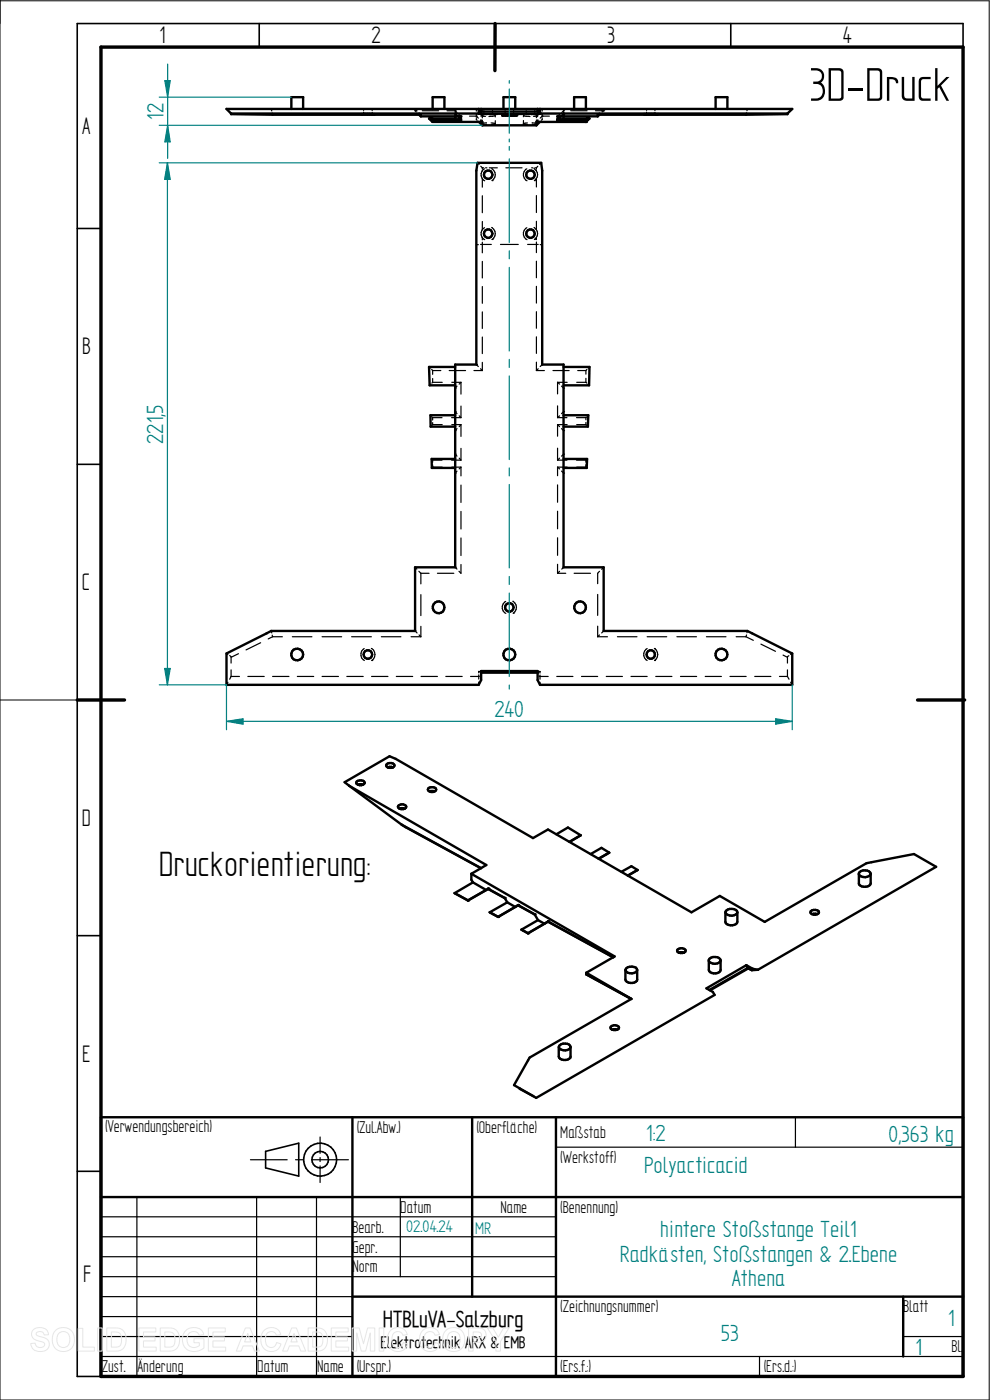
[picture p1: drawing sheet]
<svg xmlns="http://www.w3.org/2000/svg" width="210mm" height="297mm" viewBox="0 0 210 297" stroke-linecap="round" stroke-linejoin="round" font-family="sans-serif">
<path d="M0 0v297h209.8v-296.8h-209.8M0 148.5h16.4" fill="none" stroke="#000" stroke-width=".21"/>
<g fill="none" stroke="#000" stroke-width=".34">
<path d="M55 5v5M105 5v5M155 5v5M204.3 10v-5h-187.9v287h5M16.4 48.5h5M16.4 98.5h5M16.4 148.5h5M16.4 198.5h5M16.4 248.5h5M56.3 244.3l7.1-1.8v7l-7.1-1.7z"/>
<circle cx="67.9" cy="246" r="3.5"/>
<circle cx="67.9" cy="246" r="1.76"/>
</g>
<path d="M21.4 10h182.9v282h-182.9zM105 5v10M16.4 148.5h10M194.6 148.5h10" fill="none" stroke="#000" stroke-width=".72"/>
<g fill="none" stroke="#000" stroke-width=".51">
<path d="M49 24.1l-1-1h120.1l-1.1 1M49 24.1h52.6M49 24.1v.1l8.8 .1h31.5v.4M61.8 23.1v-2.5h2.5v2.5M76.6 24.2l2.9 .1M77 24.2h1.9M88.9 24.3l.4 .4M89.3 24.7h8.5v1.1M91.1 25.1l.7 .7h6M91.3 25.1l.5 .5h6M91.4 25.1l.4 .5h6l-.2-.2M91.8 23.1v-2.5h2.5v2.5"/>
<path d="M96.6 24.7v.4h-5.6l.8 .8h10.5v.7M97.2 24.7l.6 .6h-6l-.2-.2 .2 .3h6M97.6 25.6l.2 .2M101.3 34.5h13.5l.2 1.7v41.1h4.5v43.1h8.6v13.5h30.4l9.6 4.7v6.7h-53.5l-.6-1v-1.9h-11.9v1.9l-.5 1h-53.6v-6.7l9.5-4.7h30.6v-13.5h8.5v-43.1h4.4v-41.1zM101.6 23.1v1M101.6 25.9l.7 .7M102 23.7h12.1l.5 .4h-13zM102.1 23.1v.5M102.1 23.6l-.1 .1M102.1 23.6l-.5 .5M102.3 26.6h11.5M106.6 24.5h2.9h-2.9"/>
<path d="M106.8 23.1v-2.5h2.5v2.5M114 23.1v.5l.6 .5M114.5 25.9l-.7 .7M114.6 24.1h52.4M114.6 23.1v1M118.5 25.6l-.2 .2M118.9 24.7l-.6 .6h6l.2-.2M119.5 24.7v.4h5.6l-.8 .8h-10.5v.7M121.8 23.1v-2.5h2.5v2.5M124.5 25.1l-.2 .3h-6M124.7 25.1l-.4 .5h-6l.2-.2M124.8 25.1l-.5 .5h-6"/>
<path d="M125 25.1l-.7 .7h-6M126.8 24.7h-8.5v1.1M127.2 24.3l-.4 .4M136.6 24.2h2.9M137.2 24.2h1.9M151.8 23.1v-2.5h2.5v2.5M167 24.1v.1l-8.8 .1h-31.4v.4M96.6 77.9h-5.6l.1 3.8h5.5M119.5 77.9h5.6l-.1 3.8h-5.5M96.6 97.4h-5v1.9h5M96.6 88.1h-5.3l.1 2.4h5.2M119.5 97.4h5v1.9h-5"/>
<path d="M119.5 88.1h5.3l-.1 2.4h-5.2M102.1 142.7h11.9M74.1 166.7l-1-.8 9.5-5.5 1.3 .6 29.2 16.8 3.1-1.8 30.5 17.5 6-3.4 9.5 5.5 21.6-12.5 10.1-1.9 4.7 2.7-37.8 21.8M74.1 166.7l29.1 16.8-3.2 1.9M74.1 166.7l11.1 8.3M75.6 165.8a1.16 1.16 0 0 1 1.8 .3 1.05 1.05 0 0 1-1.8 0zM75.9 166.5h1.1M82.3 162.8l-.4-.4a1.01 1.01 0 0 1 1.8 0l-.3 .4M82.3 162.8h1.1M82.3 162.8l.3-.1 .8 .1M84.8 171.6l-.4-.4a1.01 1.01 0 0 1 1.8 0l-.3 .4M84.8 171.6h1.1"/>
<path d="M84.8 171.6l.3-.2 .8 .2M85.2 175l16.8 9.2M85.2 175l16.9 9.2M91.1 167.9l-.3-.4a1.01 1.01 0 0 1 1.7 0l-.3 .4M91.1 167.9l.3 .1 .8-.1M91.1 167.9h1.1M118 177l2.5-1.4 2.7 1.6-2.4 1.4M97.5 190.1l1.8 1M100 185.4l30.4 17.5-6 3.5M100 185.4v1.2l.3 .6M100.3 187.2l-3.9 2.3 2.9 1.5M100.3 187.2l2.8 1.6"/>
<path d="M103.1 188.8l.4-.2 3.6 1.9 .5 .9M103.1 188.8l-3.8 2.2M103.9 193.5l1.8 1M107.1 190.5l-3.6-1.9-4.2 2.5M107.6 191.4l1.7 1 .6-.4 3.5 2 .7 1.2M107.6 191.4l-3.7 2.1M110.6 197.2l1.4 .8M112 198l4.2-2.5 13.9 7.6M113.5 194l-3.6-1.9-4.2 2.4M114.1 195.2l1.4 .8M114.1 195.2l-3.5 2M115.5 196l.7-.5 13.9 7.6"/>
<path d="M115.5 196l-3.5 2M129.2 180.9l-2.2 1.3M129.2 180.9l-1.6-1-2.3 1.3M135.3 184.6l-2.1 1.2M135.3 184.6l-1.4-.8-2.1 1.2M154.1 193.2a1.83 1.83 0 0 1 2.2 .1l.1 2.3a1.46 1.46 0 0 1-2.5 0v-2.2zM156.4 193.5a1.51 1.51 0 0 1-2.5 .2M172.3 193.9l-.4-.4a1.05 1.05 0 0 1 1.8 0l-.3 .4M172.3 193.9l.3 .2 .8-.2M172.3 193.9h1.1M182.4 185a1.58 1.58 0 0 1 2.3 .4v2a1.55 1.55 0 0 1-2.5 .3v-2.4zM184.7 185.4a1.51 1.51 0 0 1-2.5 .1"/>
<path d="M124.4 206.4l9.5 5.5M124.4 206.4v.3l9.5 5.2M129.6 217.8a1.12 1.12 0 0 1 1.7 .2 1.05 1.05 0 0 1-1.8 0zM129.8 218.4h1.1M132.9 205.4a1.7 1.7 0 0 1 2.2 .1l.1 2.3a1.41 1.41 0 0 1-2.2 .5l-.3-.5v-2.1zM135.2 205.8a1.47 1.47 0 0 1-2.5 .1M144 202.1l-.4-.4a1.05 1.05 0 0 1 1.9 0l-.4 .4M144 202.1h1.1M144.3 202l.8 .1M144.4 202l-.4 .1M150.5 203.4a1.58 1.58 0 0 1 2.4 .4v2a1.42 1.42 0 0 1-2.5 0v-2.2zM152.9 203.8a1.51 1.51 0 0 1-2.5 .1"/>
<path d="M158.3 204.8l.2 .5 .5 .3M158.3 204.8l-8.4 4.9 1.3 .7 .4 .7-37.9 21.8-4.6-2.7 3.3-5.8 21.5-12.5M158.3 204.8l1.4 .7M158.7 205.4l-8.1 4.7M158.7 205.4l.8 .4M158.7 205.4h-.1l-8.1 4.6M159 205.6l.5 .2M159.7 205.5l-.7 .1M159.7 205.5l1.1 .2M160.8 205.7l-1.3 .1M21.4 237h182.9v55h-182.9zM74.8 237v55"/>
<path d="M100.2 237v38.1M110.2 230.8l3 1.8M117.9 237v55M118.5 222.1v2.1a1.55 1.55 0 0 0 2.5 .2v-2.3M118.7 221.7a1.7 1.7 0 0 1 2.2 .2l.1 .2a1.47 1.47 0 0 1-2.4 .1zM21.4 254h182.9M74.8 275.1h129.5M191.6 275.1v12.7"/>
<circle cx="103.6" cy="37.1" r=".9"/>
<circle cx="112.6" cy="37.1" r=".9"/>
<circle cx="103.6" cy="49.6" r=".91"/>
<circle cx="112.5" cy="49.6" r=".91"/>
<circle cx="63" cy="138.8" r="1.25"/>
<circle cx="78" cy="138.8" r=".91"/>
<circle cx="93" cy="128.8" r="1.25"/>
<circle cx="108" cy="138.8" r="1.25"/>
<circle cx="108.1" cy="128.9" r=".91"/>
<circle cx="123" cy="128.8" r="1.25"/>
<circle cx="138" cy="138.9" r=".9"/>
<circle cx="153" cy="138.8" r="1.25"/>
</g>
<g fill="none" stroke="#000" stroke-width=".25">
<path d="M56.6 23.1h.3M57.2 23.1h2.4M57.5 23.1h.1M57.5 23.1l.2 .4M57.7 24l.1 .3M61.6 23.1h4.1M67.7 23.1h4.1M73.9 23.1h4M76.5 24.1h.1M76.5 24.2h.1M77.1 23.1v.3M77.1 23.8v.3"/>
<path d="M79 23.1v.4M79 23.8v.3M79.5 24.2h.1M79.5 24.1h.1M80 23.1h4M86.1 23.1h2M88.1 23.1h.1M88.1 23.5h.1M88.1 23.1v.1M88.1 23.4v.1M88.1 23.1l.4 .4M88.1 23.5l.2 .2"/>
<path d="M88.6 24l.3 .3M88.9 24l.4 .3M89.6 23.5h3.4M94.8 23.5h1.8M96.6 24h.1M96.6 24.1h.1M96.6 24.3h.1M96.6 24.4h.1M96.6 24.5h.1M96.6 23.5h.1M96.6 23.1v.1M96.6 23.4v.3"/>
<path d="M96.6 23.9v.4M96.6 24.5v.2l1.4-.1M96.6 24l.2 .3M96.6 24.1l.3 .5M96.6 24.3l.3 .3M96.6 24.4l.3 .4M96.6 24.5l.3 .4M96.6 23.5l.3 .4M97 24.5l.2 .2M97.3 25l.3 .4M97.3 25.3l.3 .3M97.4 24.3l.4 .4"/>
<path d="M97.4 25l.4 .4M97.4 25.2l.4 .4M99.6 24.6h1.4M101 24.6h.1M101 23.1v.5M101 24.1v.8M101 25.1l.2 .4M101 24.6l.5 .5M101.3 23.1l.3 .4M101.3 34.5l.3 .4M101.4 25.7l.2 .2M101.9 25.5l.4 .4v-.4"/>
<path d="M102 23.9l.3 .4M102 35.3l.3 .3M102.1 26h.1M102.1 24.3h.1M102.1 26v.2M102.1 24.3v.1M102.1 25.4v.6M102.2 26.2h.1M102.2 24.4h.1M102.2 26.1h1M102.2 24.3l.1 .1M102.3 26.3l1 .2"/>
<path d="M102.3 24.6h.1M102.3 24.6l.7 .1M102.3 24.3h.3M102.3 24.3v.1M102.3 24.6v.4M102.3 35.6v.2M102.3 36.1v.1M102.3 37.9v1.8M102.3 35.6h.3M102.4 24.3l-.1 .1M102.7 23.1v.3M102.7 23.8v.3"/>
<path d="M102.8 35.8a1.44 1.44 0 0 0 0 2.6M102.9 24.3h-.2M103 24.3h.4M103 24.1h-.9v.6M103 35.6h.3M103.6 24.3h1.9M103.8 35.6h1.7M104.1 24.1h1v.7M104.2 26.1l.8 .1-.8 .3M104.3 24.3h.1M104.3 35.8a1.48 1.48 0 0 1 .1 2.5M104.4 38.3h.1"/>
<path d="M104.5 23.1v.4M104.5 23.8v.3M105 24.6l-1.3 .1M105.1 25.6v.7M106.6 24.4v.1M107.1 23.1v.3M107.1 23.8v.3M107.3 24.3h3.4M107.3 35.6h3.4M107.5 24.1h-.9v.1M108.5 24.1h1.1v.2M109 23.1v.4"/>
<path d="M109 23.8v.3M109.6 24.4v.1M111 25.6v.7l.9 .2M111.1 24.6l1.3 .1M111.6 23.1v.3M111.6 23.8v.3M111.8 35.8a1.44 1.44 0 0 0 0 2.6M111.9 26.1l-.9 .1M112 24.1h-1v.7M112.4 24.3h-.8M112.6 24.3h.8M112.8 35.6h.3"/>
<path d="M112.9 26.1l.9 .1M113 24.1h1v.7M113.3 35.8a1.48 1.48 0 0 1 .1 2.5M113.4 24.3h.1M113.4 38.3h.1M113.5 24.3h.3M113.5 23.1v.4M113.5 23.8v.3M113.5 35.6h.3M113.6 24.3l.2 .1M113.8 24.4h.1M113.8 26.2h.1"/>
<path d="M113.8 24.6l-.6 .1M113.8 24.3v.1M113.8 24.6v.4M113.8 25.4v.5l.4-.4M113.8 35.6v.2M113.8 36v.2M113.8 37.9v1.8M113.9 26.3l-.1 .1-.9 .1M113.9 24.5l-.1 .1M114 24.4h.1M114 26.2h.1M114 24.3h.1"/>
<path d="M114 26h.1M114 24.3v.1M114 26v.2M114 25.4v.6M114.1 23.9l-.3 .4M114.1 35.3l-.3 .3M114.6 25.7l-.1 .2M114.8 23.1l-.3 .4M114.8 34.5l-.3 .4M115 24.6h.1M115 23.1v.5M115 24.1v.7"/>
<path d="M115 25.1l-.1 .4M115 24.6h1.5M115 24.6l-.4 .5M118.7 25.2l-.4 .4M118.7 25l-.4 .4M118.7 24.3l-.4 .4M118.8 25.3l-.3 .3M118.8 25l-.3 .4M119.1 24.5l-.2 .2M119.5 24.5h.1M119.5 24.4h.1M119.5 24.3h.1"/>
<path d="M119.5 24.1h.1M119.5 24h.1M119.5 23.5h.1M119.5 24.5v.1h-1.4M119.5 23.1v.1M119.5 23.4v.2M119.5 23.8v.4M119.5 24.5l-.3 .4M119.5 24.4l-.4 .4M119.5 24.3l-.3 .3M119.5 24.1l-.4 .5M119.5 24l-.2 .3"/>
<path d="M119.5 23.5l-.3 .4M121.1 23.5h3.4M126.3 23.5h1.8M127.2 24l-.4 .3M127.4 24.1l-.2 .2M128.1 23.1h.1M128.1 23.5h.1M128.1 23.1h2M128.1 23.1v.1M128.1 23.4v.1M128.1 23.1l-.5 .4M128.1 23.5l-.3 .2"/>
<path d="M132.2 23.1h4M136.6 24.1h.1M136.6 24.2h.1M137.2 23.1v.3M137.2 23.8v.3M138.3 23.1h4M138.9 23.1v.4M138.9 23.8v.3M139.5 24.2h.1M139.5 24.1h.1M144.4 23.1h4M150.5 23.1h4"/>
<path d="M156.5 23.1h2.4M158.4 23.9l-.2 .4M158.5 23.1h.1M158.5 23.1v.4M159.3 23.1h.3M101 51.9h.5M101.9 51.9h2.3M102.3 41.5v3.6M102.3 47v1.7M102.3 50.4v.5M102.3 51.4v2.2M102.3 55.5v3.5"/>
<path d="M102.8 48.3a1.44 1.44 0 0 0 0 2.5M104.3 48.3a1.48 1.48 0 0 1 .1 2.5M104.4 50.8h.1M106.2 51.9h3.7M111.8 48.3a1.44 1.44 0 0 0 0 2.5M111.9 51.9h2.3M113.3 48.3a1.48 1.48 0 0 1 .1 2.5M113.4 50.8h.1M113.8 41.5v3.6M113.8 46.9v1.8M113.8 50.4v.4M113.8 51.4v2.2"/>
<path d="M113.8 55.4v3.5M114.6 51.9h.4M91 77.9l.3 .2M91.6 78.4l.2 .2M91.8 78.6h1.7M91.8 78.6v.8M95.3 78.6h3.5M100.5 78.6h1.8M101 77.3h.1M101 77.3l.5 .5M101.9 78.2l.4 .4M102.3 60.8v3.5"/>
<path d="M102.3 66.2v3.5M102.3 71.5v3.5M102.3 76.9v1.7M113.8 60.7v3.6M113.8 66.1v3.5M113.8 71.5v3.5M113.8 76.8v1.8M113.8 78.6h1.7M114.2 78.2l-.4 .4M115 77.3h.1M115 77.3l-.4 .5M117.3 78.6h3.4"/>
<path d="M122.6 78.6h1.7M124.3 78.6v.8M124.5 78.4l-.2 .2M125.1 77.9l-.3 .2M91.3 88.1l.2 .2M91.4 81.5l-.3 .2M91.5 90.4l-.1 .1M91.6 97.4l.1 .1M91.7 88.5l.1 .1M91.7 99.2l-.1 .1M91.7 97.5l.1 .1M91.8 99.1h.1"/>
<path d="M91.8 99.1h2M91.8 97.6h2M91.8 90.1h2M91.8 88.6h2M91.8 81.1h2M91.8 80.3v.8M91.8 88.6v.5M91.8 89.7v.4M91.8 97.6v.5M91.8 98.6v.5M91.8 90.1l-.1 .1M91.8 81.1l-.2 .2"/>
<path d="M95.8 97.6h2M95.8 88.6h2M95.8 99.1h2M95.8 90.1h2M95.8 81.1h2M96.6 96.4h.1M96.6 91.4h.1M96.6 87.3h.1M96.6 82.3h.1M96.6 96.4l.3 .4M96.6 87.3l.3 .5M96.9 99.9l-.3 .5"/>
<path d="M96.9 90.9l-.3 .5M96.9 81.9l-.3 .4M97.4 97.2l.4 .4M97.4 88.2l.4 .4M97.8 81.1v2.5M97.8 86.1v2.5M97.8 90.1v2.5M97.8 95.1v2.5M97.8 99.1v1.9M97.8 99.1l-.4 .4M97.8 90.1l-.4 .4M97.8 81.1l-.4 .4"/>
<path d="M118.3 81.1v2.5M118.3 86.1v2.5M118.3 90.1v2.4M118.3 95.1v2.5M118.3 99.1v1.8M118.3 99.1h2M118.3 97.6h2M118.3 90.1h2M118.3 88.6h2M118.3 81.1h2M118.3 81.1l.4 .4M118.3 90.1l.4 .4"/>
<path d="M118.3 99.1l.4 .4M118.7 88.2l-.4 .4M118.7 97.2l-.4 .4M119.1 81.9l.4 .4M119.1 90.9l.4 .5M119.1 99.9l.4 .5M119.5 82.3h.1M119.5 87.3h.1M119.5 91.4h.1M119.5 96.4h.1M119.5 87.3l-.4 .5M119.5 96.4l-.4 .4"/>
<path d="M122.3 97.6h2M122.3 88.6h2M122.3 99.1h2M122.3 90.1h2M122.3 81.1h2M124.3 99.1h.1M124.3 80.3v.8M124.3 88.6v.5M124.3 89.6v.5M124.3 97.6v.4M124.3 98.6v.5M124.3 81.1l.2 .2"/>
<path d="M124.3 90.1l.1 .1M124.3 97.5v.1M124.4 99.2h.1M124.4 88.5l-.1 .1M124.5 97.4v.1M124.6 90.4l.1 .1M124.8 81.5l.2 .2M124.8 88.1l-.2 .2M96.6 100.4h.1M97.8 102.9v3.7M97.8 108.5v3.7M97.8 114.1v3.8"/>
<path d="M97.8 119.8v1.8l-.4-.4M118.3 102.9v3.7M118.3 108.5v3.7M118.3 114.1v3.7M118.3 119.7v1.9M119.5 100.4h.1M48 138.6l.3 .3M48.7 139.1l.3 .2v1.4M50.6 138.7l-1.6 .7M55.3 136.4l-3.1 1.5M57.5 133.9l.2 .4M57.7 134.7l.1 .4"/>
<path d="M57.8 135.1h2.1M57.8 135.1l-.9 .5M62 135.1h4.2M68.3 135.1h4.2M74.6 135.1h4.2M77.3 137.6a1.48 1.48 0 0 0 0 2.5M78.8 137.6a1.48 1.48 0 0 1 .1 2.5M80.9 135.1h4.1M87.2 135.1h2.1M88.1 133.9h.1M88.1 133.9l.4 .4M88.1 120.4l.3 .3"/>
<path d="M88.9 121.2l.4 .4M88.9 134.7l.4 .4M89.3 121.6v2.3M89.3 126.2v4.4M89.3 132.9v2.2M89.3 121.6h1.7M92.8 121.6h3.5M96.6 120.4h.1M96.6 120.4l.3 .3M107.3 127.6a1.44 1.44 0 0 0 0 2.5M108.8 127.6a1.48 1.48 0 0 1 .1 2.5M108.9 130.1h.1"/>
<path d="M118.3 121.6h1.7M118.7 121.2l-.4 .4M119.5 120.4h.1M119.5 120.4l-.3 .3M121.8 121.6h3.5M126.8 135.1h2.1M126.8 126.1v4.5M126.8 132.8v2.3M127.2 134.7l-.4 .4M127.2 121.2l-.4 .4v2.2M128.1 133.9h.1M128.1 133.9l-.5 .4"/>
<path d="M128.1 120.4l-.5 .4M131 135.1h4.1M137.3 135.1h4.1M137.3 137.6a1.46 1.46 0 0 0 0 2.5M138.8 137.6h.1M138.9 137.6a1.53 1.53 0 0 1 0 2.5M143.6 135.1h4.1M149.9 135.1h4.1M156.2 135.1h2M158.2 135.1l1.6 .7M158.4 134.7l-.2 .4M158.5 133.9v.3"/>
<path d="M161.4 136.7l3.1 1.5M166.1 139l.9 .4M167.3 139.1l-.3 .2v1.4M168.1 138.6l-.4 .3M48.3 144.7l-.3 .6M49 143.5l-.3 .6M49 143.5h1.8M49 142.1v1.4M52.6 143.5h3.4M57.8 143.5h3.5M63.1 143.5h3.4M68.3 143.5h3.5"/>
<path d="M73.6 143.5h3.4M78.8 143.5h3.5M78.9 140.1h.1M84.1 143.5h3.4M89.3 143.5h3.5M94.6 143.5h3.4M101.6 142.5v.2M101.6 143.2v.9M101.6 144.7v.6M101.6 142.5h2.1M101.6 142.5h.1M101.7 143.5h-1.9"/>
<path d="M101.9 142.6l.1 .1M102 142.7h.1M102.1 142.7h-.1M102.1 143.4h-.2M105.9 142.5h4.3M112.4 142.5h2.2M114 142.7h.1M114 143.4h.2M114.1 142.7h.1M114.2 142.6l-.1 .1M114.4 143.5h1.9M114.6 142.5v.3"/>
<path d="M114.6 143.2v.9M114.6 144.7v.6M114.6 142.5h-.2M118.1 143.5h3.4M123.4 143.5h3.4M128.6 143.5h3.4M133.9 143.5h3.4M138.9 140.1h.1M139.1 143.5h3.4M144.4 143.5h3.4M149.6 143.5h3.4M154.9 143.5h3.4"/>
<path d="M160.1 143.5h3.4M165.4 143.5h1.6M167 143.5l.4 .6M167 142.1v1.4M167.7 144.7l.4 .6M168.7 237v6.4M21.4 258.1h96.5M29 254v38M53.1 246h7.8M54.4 254v38M62.7 246h1.7M66.2 246h7.7"/>
<path d="M67.1 254v38M67.9 241.2v3.5M67.9 245.6v.8M67.9 247.4v3.5M84.9 254v16.8M117.9 243.4h86.4M21.4 270.8h96.5M21.4 266.6h96.5M21.4 262.4h96.5M21.4 275.1h53.4M21.4 279.3h53.4M21.4 287.8h182.9"/>
<path d="M21.4 283.5h53.4M161.1 287.8v4.2M191.6 283.5h12.7"/>
</g>
<g fill="#000">
<circle cx="76.6" cy="24.3" r=".25"/>
<circle cx="91.3" cy="25.1" r=".25"/>
<circle cx="91.6" cy="25.1" r=".25"/>
<circle cx="91.8" cy="25.8" r=".25"/>
<circle cx="91.8" cy="25.6" r=".25"/>
<circle cx="91.8" cy="25.3" r=".25"/>
<circle cx="101.6" cy="24.1" r=".25"/>
<circle cx="102.1" cy="23.6" r=".25"/>
<circle cx="109.5" cy="24.5" r=".25"/>
<circle cx="114" cy="23.6" r=".25"/>
<circle cx="114.1" cy="23.7" r=".25"/>
<circle cx="114.6" cy="24.1" r=".25"/>
<circle cx="124.3" cy="25.9" r=".25"/>
<circle cx="124.3" cy="25.4" r=".25"/>
<circle cx="124.3" cy="25.6" r=".25"/>
<circle cx="136.6" cy="24.2" r=".25"/>
<circle cx="136.6" cy="24.3" r=".25"/>
<circle cx="139.5" cy="24.2" r=".25"/>
<circle cx="99.3" cy="191.1" r=".25"/>
<circle cx="103.5" cy="188.6" r=".25"/>
<circle cx="105.7" cy="194.5" r=".25"/>
<circle cx="107.1" cy="190.5" r=".25"/>
<circle cx="109.9" cy="192" r=".25"/>
<circle cx="109.9" cy="192.1" r=".25"/>
<circle cx="112" cy="198" r=".25"/>
<circle cx="113.4" cy="194" r=".25"/>
<circle cx="116.2" cy="195.5" r=".25"/>
<circle cx="124.4" cy="206.7" r=".25"/>
</g>
<path d="M35 17.1h1.1l-.5 3.5zM33.8 20.6h28M33.8 26.6h68.5" fill="none" stroke="#008080" stroke-width=".25"/>
<path d="M35 17.1h1.1l-.5 3.5z" fill="#008080"/>
<path d="M35.6 26.6l.5 3.5h-1.1z" fill="none" stroke="#008080" stroke-width=".25"/>
<path d="M35.6 26.6l.5 3.5h-1.1z" fill="#008080"/>
<path d="M35.6 13.6v20M33.8 34.5h67.5M35.5 34.5l.6 3.6h-1.2zM33.8 145.3h14.2" fill="none" stroke="#008080" stroke-width=".25"/>
<path d="M35.5 34.5l.6 3.6h-1.2z" fill="#008080"/>
<path d="M34.9 141.8h1.2l-.6 3.5z" fill="none" stroke="#008080" stroke-width=".25"/>
<path d="M34.9 141.8h1.2l-.6 3.5z" fill="#008080"/>
<path d="M35.5 34.5v110.8M48 145.3v9.5M48 153l3.6-.5v1.1zM168.1 145.3v9.5" fill="none" stroke="#008080" stroke-width=".25"/>
<path d="M48 153l3.6-.5v1.1z" fill="#008080"/>
<path d="M164.5 152.5l3.6 .5-3.6 .6z" fill="none" stroke="#008080" stroke-width=".25"/>
<path d="M164.5 152.5l3.6 .5-3.6 .6z" fill="#008080"/>
<g fill="none" stroke="#008080" stroke-width=".25">
<path d="M108 17.1v.6M108 18.9v9.4M108 29.5v.6M108 31.1v.8M108 33.7v17.7M108 53.2v1.7M108 56.7v17.8M108 76.2v1.7M108 79.8v17.7M108 99.3v1.7M108 102.8v17.7M108 122.3v1.7"/>
<path d="M108 125.8v17.7M48 153h120.1M108 145.3v.9"/>
</g>
<g fill="none" stroke="#e6e6e6" stroke-width=".21">
<path d="M7.1 282.1a2.02 2.02 0 0 1 3.1 .7l.1 .4h-.9a.9 .9 0 0 0-.8-.7 .9 .9 0 0 0-.9 .5l.1 .3 .5 .2a2.15 2.15 0 0 1 2.1 1.4 1.72 1.72 0 0 1-2.3 1.8l-.7-.2-.7-.7-.2-.8 1-.1a1.06 1.06 0 0 0 .9 1 1.06 1.06 0 0 0 1.1-.7 1.66 1.66 0 0 0-1.6-.8 1.37 1.37 0 0 1-.8-2.3zM11.8 282.3a2.46 2.46 0 0 1 3.1-.2 2.46 2.46 0 0 1 .8 3 2.4 2.4 0 0 1-3.1 1.5 2.4 2.4 0 0 1-1.5-3.1l.2-.5zM12.4 282.9a1.39 1.39 0 0 1 1.7-.3 1.39 1.39 0 0 1 .7 1.6 1.41 1.41 0 0 1-1.4 1.7 1.41 1.41 0 0 1-1.3-1.7l.1-.8zM16.6 281.8h1v4h2.4v.8h-3.4zM20.7 281.7h1v4.9h-1zM22.6 281.7h1.9a2.2 2.2 0 0 1 2.2 2.8 2.02 2.02 0 0 1-2.2 2.1h-1.9zM23.6 282.6a1.8 1.8 0 0 1 2 .5 2.09 2.09 0 0 1-.4 2.6l-1.6 .1zM29.5 281.7h3.6v.9h-2.7v1h2.5v.9h-2.5v1.3h2.7v.8h-3.6zM34 281.7h1.8a2.2 2.2 0 0 1 2.3 2.8 2.02 2.02 0 0 1-2.2 2.1h-1.9zM35 282.6a1.8 1.8 0 0 1 1.9 .5 2.09 2.09 0 0 1-.4 2.6l-1.5 .1zM39.4 282.3a2.33 2.33 0 0 1 3.8 .8l-1 .2a1.37 1.37 0 0 0-1.6-.7 1.37 1.37 0 0 0-.9 1.5 1.56 1.56 0 0 0 .8 1.6 1.56 1.56 0 0 0 1.8-.2v-.6h-1.2v-.9h2.2v2a2.65 2.65 0 0 1-3.1 .5 2.65 2.65 0 0 1-1.5-2.7l.3-1zM44.2 281.7h3.6v.9h-2.6v1h2.4v.9h-2.4v1.3h2.7v.8h-3.7z"/>
<path d="M52 281.7h1.1l1.9 4.9h-1l-.4-1.1h-2l-.4 1.1h-1.1zM52.6 282.9l.6 1.8h-1.3zM56 282.3a2.12 2.12 0 0 1 3.6 .8l-1 .2a1.24 1.24 0 0 0-1.6-.7 1.24 1.24 0 0 0-.7 1.6 1.28 1.28 0 0 0 .4 1.4 1.28 1.28 0 0 0 1.6 0l.4-.8 .9 .3a2.19 2.19 0 0 1-2.5 1.6 2.19 2.19 0 0 1-1.8-2.5l.1-.9zM61.9 281.7h1l2 4.9h-1.1l-.4-1.1h-2l-.4 1.1h-1.1zM62.4 282.9l.7 1.8h-1.4zM65.4 281.7h1.8a2.2 2.2 0 0 1 2.3 2.8 2.02 2.02 0 0 1-2.3 2.1h-1.8zM66.3 282.6a1.8 1.8 0 0 1 2 .5 2.09 2.09 0 0 1-.4 2.6l-1.6 .1zM70.3 281.7h3.6v.9h-2.7v1h2.5v.9h-2.5v1.3h2.8v.8h-3.7zM74.7 281.7h1.5l.9 3.4 .9-3.4h1.5v4.9h-.9l-.1-3.8-.9 3.8h-1l-.9-3.8-.1 3.8h-.9zM80.4 281.7h1v4.9h-1zM82.8 282.3a2.12 2.12 0 0 1 3.6 .8l-.9 .2a1.24 1.24 0 0 0-1.6-.7 1.24 1.24 0 0 0-.8 1.6 1.28 1.28 0 0 0 .5 1.4 1.28 1.28 0 0 0 1.5 0l.4-.8 .9 .3a2.19 2.19 0 0 1-2.5 1.6 2.19 2.19 0 0 1-1.7-2.5l.1-.9zM89.6 282.3a2.12 2.12 0 0 1 3.6 .8l-.9 .2a1.24 1.24 0 0 0-1.6-.7 1.24 1.24 0 0 0-.7 1.6 1.28 1.28 0 0 0 .4 1.4 1.28 1.28 0 0 0 1.5 0l.4-.8 1 .3a2.19 2.19 0 0 1-2.6 1.6 2.19 2.19 0 0 1-1.7-2.5l.1-.9z"/>
<path d="M94.6 282.3a2.46 2.46 0 0 1 3.1-.2 2.46 2.46 0 0 1 .8 3 2.4 2.4 0 0 1-3.1 1.5 2.4 2.4 0 0 1-1.4-3.1l.1-.5zM95.2 282.9a1.39 1.39 0 0 1 1.7-.3 1.39 1.39 0 0 1 .7 1.6 1.41 1.41 0 0 1-1.3 1.7 1.41 1.41 0 0 1-1.4-1.7l.1-.8zM99.4 281.7h1.6a1.61 1.61 0 0 1 2.1 1.5 1.62 1.62 0 0 1-2.1 1.6h-.6v1.8h-1zM100.4 282.6a1.62 1.62 0 0 1 1.7 .3 .7 .7 0 0 1-.1 .8 .7 .7 0 0 1-.7 .2h-.9zM103.4 281.7h1.1l1.2 2 1.1-2h1.2l-1.8 2.9v2h-1v-2z"/>
</g>
<text font-size="11.3" x="171.7" y="21.4">3D-Druck</text>
<text font-size="8.4" x="33.7" y="185.8">Druckorientierung:</text>
<g font-size="5.7">
<text x="33.8" y="9.2">1</text>
<text x="78.8" y="9.2">2</text>
<text x="128.8" y="9.2">3</text>
<text x="178.8" y="9.2">4</text>
<text x="17.4" y="28.4">A</text>
<text x="17.4" y="75.2">B</text>
<text x="17.4" y="125.2">C</text>
<text x="17.4" y="175.2">D</text>
<text x="17.4" y="225.2">E</text>
<text x="17.6" y="271.9">F</text>
</g>
<g font-size="5.6" fill="#008080">
<text x="34.7" y="25.4" transform="rotate(-90 34.7 25.4)">12</text>
<text x="34.6" y="94.1" transform="rotate(-90 34.6 94.1)">221,5</text>
<text x="104.9" y="152.2">240</text>
<text x="137.1" y="242">1:2</text>
<text x="188.5" y="242.2">0,363 kg</text>
<text x="136.7" y="248.8">Polyacticacid</text>
<text x="140.1" y="262.4">hintere Stoßstange Teil1</text>
<text x="131.5" y="267.6">Radkästen, Stoßstangen &amp; 2.Ebene</text>
<text x="155.3" y="272.9">Athena</text>
<text x="201.2" y="281.3">1</text>
<text x="153" y="284.6">53</text>
<text x="194.2" y="287.4">1</text>
</g>
<text font-size="5.5" x="81.2" y="281.5">HTBLuVA-Salzburg</text>
<g font-size="4.1">
<text x="22.3" y="240.2">(Verwendungsbereich)</text>
<text x="75.7" y="240.4">(Zul.Abw.)</text>
<text x="101.1" y="240.4">(Oberfläche)</text>
<text x="118.8" y="241.4">Maßstab</text>
<text x="118.8" y="246.7">(Werkstoff)</text>
<text x="84.9" y="257.3">Datum</text>
<text x="106.2" y="257.3">Name</text>
<text x="118.8" y="257.3">(Benennung)</text>
<text x="74.8" y="261.5">Bearb.</text>
<text x="74.8" y="265.7">Gepr.</text>
<text x="74.8" y="270">Norm</text>
<text x="118.8" y="278.4">(Zeichnungsnummer)</text>
<text x="191.6" y="278.4">Blatt</text>
<text x="201.8" y="286.9">Bl.</text>
<text x="21.6" y="291.1">Zust.</text>
<text x="29.2" y="291.1">Änderung</text>
<text x="54.6" y="291.1">Datum</text>
<text x="67.3" y="291.1">Name</text>
<text x="75.7" y="291.1">(Urspr.)</text>
<text x="118.8" y="291.1">(Ers.f.:)</text>
<text x="162" y="291.1">(Ers.d.:)</text>
</g>
<g font-size="4" fill="#008080">
<text x="86.2" y="261.5">02.04.24</text>
<text x="100.8" y="261.7">MR</text>
</g>
<text font-size="4" x="80.7" y="286">Elektrotechnik ARX &amp; EMB</text>
</svg>
